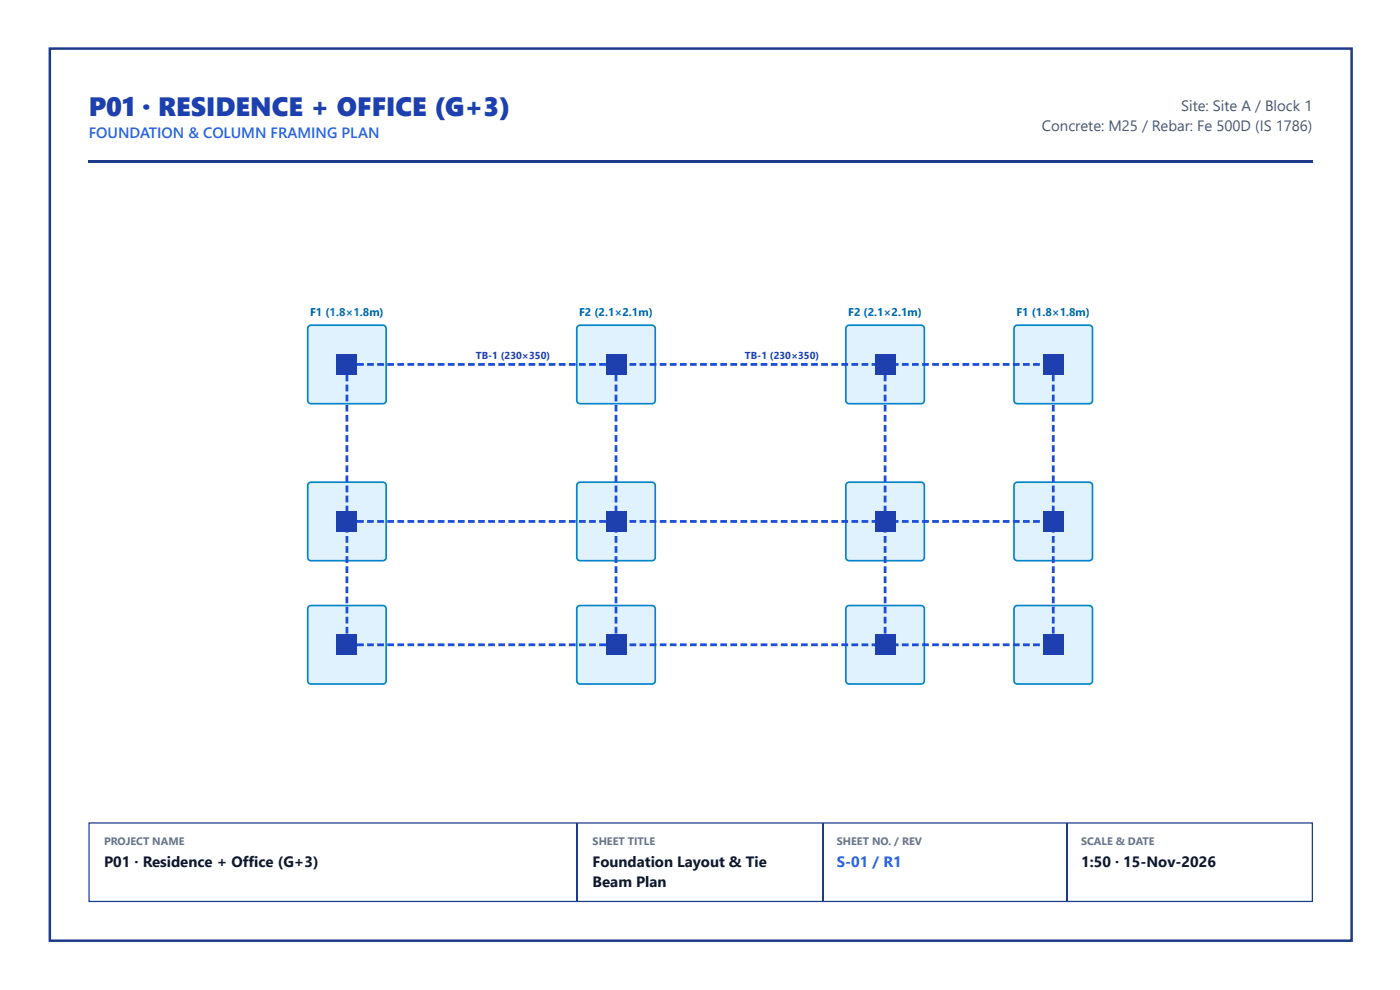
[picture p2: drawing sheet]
<svg xmlns="http://www.w3.org/2000/svg" width="297mm" height="210mm" viewBox="0 0 297 210" stroke-linecap="round" stroke-linejoin="round" font-family="sans-serif">
<path d="M10.6 10.3h276.5v189.5h-276.5z" fill="none" stroke="#1e3a8a" stroke-width=".53"/>
<path d="M18.8 34.1h260.1v.6h-260.1z" fill="#1e3a8a"/>
<path d="M65.6 69.3l.5-.2h15.2a.71 .71 0 0 1 .7 .7v15.2a.71 .71 0 0 1-.7 .7h-15.2a.71 .71 0 0 1-.7-.7v-15.2z" fill="#e0f2fe"/>
<path d="M65.6 69.3l.5-.2h15.2a.71 .71 0 0 1 .7 .7v15.2a.71 .71 0 0 1-.7 .7h-15.2a.71 .71 0 0 1-.7-.7v-15.2z" fill="none" stroke="#0284c7" stroke-width=".36"/>
<path d="M122.7 69.3l.5-.2h15.3a.71 .71 0 0 1 .7 .7v15.2a.71 .71 0 0 1-.7 .7h-15.3a.71 .71 0 0 1-.7-.7v-15.2z" fill="#e0f2fe"/>
<path d="M122.7 69.3l.5-.2h15.3a.71 .71 0 0 1 .7 .7v15.2a.71 .71 0 0 1-.7 .7h-15.3a.71 .71 0 0 1-.7-.7v-15.2z" fill="none" stroke="#0284c7" stroke-width=".36"/>
<path d="M179.9 69.3l.5-.2h15.2a.71 .71 0 0 1 .7 .7v15.2a.71 .71 0 0 1-.7 .7h-15.2a.71 .71 0 0 1-.7-.7v-15.2z" fill="#e0f2fe"/>
<path d="M179.9 69.3l.5-.2h15.2a.71 .71 0 0 1 .7 .7v15.2a.71 .71 0 0 1-.7 .7h-15.2a.71 .71 0 0 1-.7-.7v-15.2z" fill="none" stroke="#0284c7" stroke-width=".36"/>
<path d="M215.6 69.3l.5-.2h15.2a.71 .71 0 0 1 .7 .7v15.2a.71 .71 0 0 1-.7 .7h-15.2a.71 .71 0 0 1-.7-.7v-15.2z" fill="#e0f2fe"/>
<path d="M215.6 69.3l.5-.2h15.2a.71 .71 0 0 1 .7 .7v15.2a.71 .71 0 0 1-.7 .7h-15.2a.71 .71 0 0 1-.7-.7v-15.2z" fill="none" stroke="#0284c7" stroke-width=".36"/>
<path d="M65.6 102.6l.5-.2h15.2a.71 .71 0 0 1 .7 .7v15.2a.71 .71 0 0 1-.7 .8h-15.2a.71 .71 0 0 1-.7-.8v-15.2z" fill="#e0f2fe"/>
<path d="M65.6 102.6l.5-.2h15.2a.71 .71 0 0 1 .7 .7v15.2a.71 .71 0 0 1-.7 .8h-15.2a.71 .71 0 0 1-.7-.8v-15.2z" fill="none" stroke="#0284c7" stroke-width=".36"/>
<path d="M122.7 102.6l.5-.2h15.3a.71 .71 0 0 1 .7 .7v15.2a.71 .71 0 0 1-.7 .8h-15.3a.71 .71 0 0 1-.7-.8v-15.2z" fill="#e0f2fe"/>
<path d="M122.7 102.6l.5-.2h15.3a.71 .71 0 0 1 .7 .7v15.2a.71 .71 0 0 1-.7 .8h-15.3a.71 .71 0 0 1-.7-.8v-15.2z" fill="none" stroke="#0284c7" stroke-width=".36"/>
<path d="M179.9 102.6l.5-.2h15.2a.71 .71 0 0 1 .7 .7v15.2a.71 .71 0 0 1-.7 .8h-15.2a.71 .71 0 0 1-.7-.8v-15.2z" fill="#e0f2fe"/>
<path d="M179.9 102.6l.5-.2h15.2a.71 .71 0 0 1 .7 .7v15.2a.71 .71 0 0 1-.7 .8h-15.2a.71 .71 0 0 1-.7-.8v-15.2z" fill="none" stroke="#0284c7" stroke-width=".36"/>
<path d="M215.6 102.6l.5-.2h15.2a.71 .71 0 0 1 .7 .7v15.2a.71 .71 0 0 1-.7 .8h-15.2a.71 .71 0 0 1-.7-.8v-15.2z" fill="#e0f2fe"/>
<path d="M215.6 102.6l.5-.2h15.2a.71 .71 0 0 1 .7 .7v15.2a.71 .71 0 0 1-.7 .8h-15.2a.71 .71 0 0 1-.7-.8v-15.2z" fill="none" stroke="#0284c7" stroke-width=".36"/>
<path d="M65.6 128.8l.5-.2h15.2a.71 .71 0 0 1 .7 .7v15.2a.71 .71 0 0 1-.7 .8h-15.2a.71 .71 0 0 1-.7-.8v-15.2z" fill="#e0f2fe"/>
<path d="M65.6 128.8l.5-.2h15.2a.71 .71 0 0 1 .7 .7v15.2a.71 .71 0 0 1-.7 .8h-15.2a.71 .71 0 0 1-.7-.8v-15.2z" fill="none" stroke="#0284c7" stroke-width=".36"/>
<path d="M122.7 128.8l.5-.2h15.3a.71 .71 0 0 1 .7 .7v15.2a.71 .71 0 0 1-.7 .8h-15.3a.71 .71 0 0 1-.7-.8v-15.2z" fill="#e0f2fe"/>
<path d="M122.7 128.8l.5-.2h15.3a.71 .71 0 0 1 .7 .7v15.2a.71 .71 0 0 1-.7 .8h-15.3a.71 .71 0 0 1-.7-.8v-15.2z" fill="none" stroke="#0284c7" stroke-width=".36"/>
<path d="M179.9 128.8l.5-.2h15.2a.71 .71 0 0 1 .7 .7v15.2a.71 .71 0 0 1-.7 .8h-15.2a.71 .71 0 0 1-.7-.8v-15.2z" fill="#e0f2fe"/>
<path d="M179.9 128.8l.5-.2h15.2a.71 .71 0 0 1 .7 .7v15.2a.71 .71 0 0 1-.7 .8h-15.2a.71 .71 0 0 1-.7-.8v-15.2z" fill="none" stroke="#0284c7" stroke-width=".36"/>
<path d="M215.6 128.8l.5-.2h15.2a.71 .71 0 0 1 .7 .7v15.2a.71 .71 0 0 1-.7 .8h-15.2a.71 .71 0 0 1-.7-.8v-15.2z" fill="#e0f2fe"/>
<path d="M215.6 128.8l.5-.2h15.2a.71 .71 0 0 1 .7 .7v15.2a.71 .71 0 0 1-.7 .8h-15.2a.71 .71 0 0 1-.7-.8v-15.2z" fill="none" stroke="#0284c7" stroke-width=".36"/>
<g fill="#1d4ed8">
<path d="M73.7 77.1h1.4v.6h-1.4zM75.8 77.1h1.5v.6h-1.5zM78 77.1h1.4v.6h-1.4zM80.1 77.1h1.4v.6h-1.4zM82.3 77.1h1.4v.6h-1.4zM84.4 77.1h1.4v.6h-1.4zM86.5 77.1h1.5v.6h-1.5zM88.7 77.1h1.4v.6h-1.4zM90.8 77.1h1.5v.6h-1.5zM93 77.1h1.4v.6h-1.4zM95.1 77.1h1.4v.6h-1.4zM97.3 77.1h1.4v.6h-1.4zM99.4 77.1h1.4v.6h-1.4zM101.5 77.1h1.5v.6h-1.5zM103.7 77.1h1.4v.6h-1.4zM105.8 77.1h1.5v.6h-1.5zM108 77.1h1.4v.6h-1.4zM110.1 77.1h1.4v.6h-1.4zM112.3 77.1h1.4v.6h-1.4zM114.4 77.1h1.4v.6h-1.4zM116.5 77.1h1.5v.6h-1.5zM118.7 77.1h1.4v.6h-1.4zM120.8 77.1h1.5v.6h-1.5zM123 77.1h1.4v.6h-1.4zM125.1 77.1h1.5v.6h-1.5zM127.3 77.1h1.4v.6h-1.4zM129.4 77.1h1.4v.6h-1.4zM131.6 77.1h1.4v.6h-1.4zM133.7 77.1h1.4v.6h-1.4zM135.8 77.1h1.5v.6h-1.5zM138 77.1h1.4v.6h-1.4zM140.1 77.1h1.5v.6h-1.5zM142.3 77.1h1.4v.6h-1.4zM144.4 77.1h1.4v.6h-1.4zM146.6 77.1h1.4v.6h-1.4zM148.7 77.1h1.4v.6h-1.4zM150.8 77.1h1.5v.6h-1.5zM153 77.1h1.4v.6h-1.4zM155.1 77.1h1.5v.6h-1.5zM157.3 77.1h1.4v.6h-1.4zM159.4 77.1h1.4v.6h-1.4zM161.6 77.1h1.4v.6h-1.4zM163.7 77.1h1.4v.6h-1.4zM165.8 77.1h1.5v.6h-1.5zM168 77.1h1.4v.6h-1.4zM170.1 77.1h1.5v.6h-1.5zM172.3 77.1h1.4v.6h-1.4zM174.4 77.1h1.4v.6h-1.4zM176.6 77.1h1.4v.6h-1.4zM178.7 77.1h1.4v.6h-1.4zM180.8 77.1h1.5v.6h-1.5zM183 77.1h1.4v.6h-1.4zM185.1 77.1h1.5v.6h-1.5zM187.3 77.1h1.4v.6h-1.4zM189.4 77.1h1.4v.6h-1.4zM191.6 77.1h1.4v.6h-1.4zM193.7 77.1h1.4v.6h-1.4zM195.8 77.1h1.5v.6h-1.5zM198 77.1h1.4v.6h-1.4zM200.1 77.1h1.5v.6h-1.5zM202.3 77.1h1.4v.6h-1.4zM204.4 77.1h1.4v.6h-1.4zM206.6 77.1h1.4v.6h-1.4zM208.7 77.1h1.4v.6h-1.4zM210.8 77.1h1.5v.6h-1.5zM213 77.1h1.4v.6h-1.4zM215.1 77.1h1.5v.6h-1.5zM217.3 77.1h1.4v.6h-1.4zM219.4 77.1h1.4v.6h-1.4zM221.6 77.1h1.4v.6h-1.4z"/>
<path d="M73.7 110.4h1.4v.6h-1.4zM75.8 110.4h1.5v.6h-1.5zM78 110.4h1.4v.6h-1.4zM80.1 110.4h1.4v.6h-1.4zM82.3 110.4h1.4v.6h-1.4zM84.4 110.4h1.4v.6h-1.4zM86.5 110.4h1.5v.6h-1.5zM88.7 110.4h1.4v.6h-1.4zM90.8 110.4h1.5v.6h-1.5zM93 110.4h1.4v.6h-1.4zM95.1 110.4h1.4v.6h-1.4zM97.3 110.4h1.4v.6h-1.4zM99.4 110.4h1.4v.6h-1.4zM101.5 110.4h1.5v.6h-1.5zM103.7 110.4h1.4v.6h-1.4zM105.8 110.4h1.5v.6h-1.5zM108 110.4h1.4v.6h-1.4zM110.1 110.4h1.4v.6h-1.4zM112.3 110.4h1.4v.6h-1.4zM114.4 110.4h1.4v.6h-1.4zM116.5 110.4h1.5v.6h-1.5zM118.7 110.4h1.4v.6h-1.4zM120.8 110.4h1.5v.6h-1.5zM123 110.4h1.4v.6h-1.4zM125.1 110.4h1.5v.6h-1.5zM127.3 110.4h1.4v.6h-1.4zM129.4 110.4h1.4v.6h-1.4zM131.6 110.4h1.4v.6h-1.4zM133.7 110.4h1.4v.6h-1.4zM135.8 110.4h1.5v.6h-1.5zM138 110.4h1.4v.6h-1.4zM140.1 110.4h1.5v.6h-1.5zM142.3 110.4h1.4v.6h-1.4zM144.4 110.4h1.4v.6h-1.4zM146.6 110.4h1.4v.6h-1.4zM148.7 110.4h1.4v.6h-1.4zM150.8 110.4h1.5v.6h-1.5zM153 110.4h1.4v.6h-1.4zM155.1 110.4h1.5v.6h-1.5zM157.3 110.4h1.4v.6h-1.4zM159.4 110.4h1.4v.6h-1.4zM161.6 110.4h1.4v.6h-1.4zM163.7 110.4h1.4v.6h-1.4zM165.8 110.4h1.5v.6h-1.5zM168 110.4h1.4v.6h-1.4zM170.1 110.4h1.5v.6h-1.5zM172.3 110.4h1.4v.6h-1.4zM174.4 110.4h1.4v.6h-1.4zM176.6 110.4h1.4v.6h-1.4zM178.7 110.4h1.4v.6h-1.4zM180.8 110.4h1.5v.6h-1.5zM183 110.4h1.4v.6h-1.4zM185.1 110.4h1.5v.6h-1.5zM187.3 110.4h1.4v.6h-1.4zM189.4 110.4h1.4v.6h-1.4zM191.6 110.4h1.4v.6h-1.4zM193.7 110.4h1.4v.6h-1.4zM195.8 110.4h1.5v.6h-1.5zM198 110.4h1.4v.6h-1.4zM200.1 110.4h1.5v.6h-1.5zM202.3 110.4h1.4v.6h-1.4zM204.4 110.4h1.4v.6h-1.4zM206.6 110.4h1.4v.6h-1.4zM208.7 110.4h1.4v.6h-1.4zM210.8 110.4h1.5v.6h-1.5zM213 110.4h1.4v.6h-1.4zM215.1 110.4h1.5v.6h-1.5zM217.3 110.4h1.4v.6h-1.4zM219.4 110.4h1.4v.6h-1.4zM221.6 110.4h1.4v.6h-1.4z"/>
<path d="M73.7 136.6h1.4v.6h-1.4zM75.8 136.6h1.5v.6h-1.5zM78 136.6h1.4v.6h-1.4zM80.1 136.6h1.4v.6h-1.4zM82.3 136.6h1.4v.6h-1.4zM84.4 136.6h1.4v.6h-1.4zM86.5 136.6h1.5v.6h-1.5zM88.7 136.6h1.4v.6h-1.4zM90.8 136.6h1.5v.6h-1.5zM93 136.6h1.4v.6h-1.4zM95.1 136.6h1.4v.6h-1.4zM97.3 136.6h1.4v.6h-1.4zM99.4 136.6h1.4v.6h-1.4zM101.5 136.6h1.5v.6h-1.5zM103.7 136.6h1.4v.6h-1.4zM105.8 136.6h1.5v.6h-1.5zM108 136.6h1.4v.6h-1.4zM110.1 136.6h1.4v.6h-1.4zM112.3 136.6h1.4v.6h-1.4zM114.4 136.6h1.4v.6h-1.4zM116.5 136.6h1.5v.6h-1.5zM118.7 136.6h1.4v.6h-1.4zM120.8 136.6h1.5v.6h-1.5zM123 136.6h1.4v.6h-1.4zM125.1 136.6h1.5v.6h-1.5zM127.3 136.6h1.4v.6h-1.4zM129.4 136.6h1.4v.6h-1.4zM131.6 136.6h1.4v.6h-1.4zM133.7 136.6h1.4v.6h-1.4zM135.8 136.6h1.5v.6h-1.5zM138 136.6h1.4v.6h-1.4zM140.1 136.6h1.5v.6h-1.5zM142.3 136.6h1.4v.6h-1.4zM144.4 136.6h1.4v.6h-1.4zM146.6 136.6h1.4v.6h-1.4zM148.7 136.6h1.4v.6h-1.4zM150.8 136.6h1.5v.6h-1.5zM153 136.6h1.4v.6h-1.4zM155.1 136.6h1.5v.6h-1.5zM157.3 136.6h1.4v.6h-1.4zM159.4 136.6h1.4v.6h-1.4zM161.6 136.6h1.4v.6h-1.4zM163.7 136.6h1.4v.6h-1.4zM165.8 136.6h1.5v.6h-1.5zM168 136.6h1.4v.6h-1.4zM170.1 136.6h1.5v.6h-1.5zM172.3 136.6h1.4v.6h-1.4zM174.4 136.6h1.4v.6h-1.4zM176.6 136.6h1.4v.6h-1.4zM178.7 136.6h1.4v.6h-1.4zM180.8 136.6h1.5v.6h-1.5zM183 136.6h1.4v.6h-1.4zM185.1 136.6h1.5v.6h-1.5zM187.3 136.6h1.4v.6h-1.4zM189.4 136.6h1.4v.6h-1.4zM191.6 136.6h1.4v.6h-1.4zM193.7 136.6h1.4v.6h-1.4zM195.8 136.6h1.5v.6h-1.5zM198 136.6h1.4v.6h-1.4zM200.1 136.6h1.5v.6h-1.5zM202.3 136.6h1.4v.6h-1.4zM204.4 136.6h1.4v.6h-1.4zM206.6 136.6h1.4v.6h-1.4zM208.7 136.6h1.4v.6h-1.4zM210.8 136.6h1.5v.6h-1.5zM213 136.6h1.4v.6h-1.4zM215.1 136.6h1.5v.6h-1.5zM217.3 136.6h1.4v.6h-1.4zM219.4 136.6h1.4v.6h-1.4zM221.6 136.6h1.4v.6h-1.4z"/>
<path d="M73.4 77.4h.6v1.4h-.6zM73.4 79.5h.6v1.5h-.6zM73.4 81.7h.6v1.4h-.6zM73.4 83.8h.6v1.4h-.6zM73.4 86h.6v1.4h-.6zM73.4 88.1h.6v1.4h-.6zM73.4 90.2h.6v1.5h-.6zM73.4 92.4h.6v1.4h-.6zM73.4 94.5h.6v1.5h-.6zM73.4 96.7h.6v1.4h-.6zM73.4 98.8h.6v1.5h-.6zM73.4 101h.6v1.4h-.6zM73.4 103.1h.6v1.4h-.6zM73.4 105.3h.6v1.4h-.6zM73.4 107.4h.6v1.4h-.6zM73.4 109.5h.6v1.5h-.6zM73.4 111.7h.6v1.4h-.6zM73.4 113.8h.6v1.5h-.6zM73.4 116h.6v1.4h-.6zM73.4 118.1h.6v1.4h-.6zM73.4 120.3h.6v1.4h-.6zM73.4 122.4h.6v1.4h-.6zM73.4 124.5h.6v1.5h-.6zM73.4 126.7h.6v1.4h-.6zM73.4 128.8h.6v1.5h-.6zM73.4 131h.6v1.4h-.6zM73.4 133.1h.6v1.4h-.6zM73.4 135.3h.6v1.4h-.6z"/>
<path d="M130.5 77.4h.6v1.4h-.6zM130.5 79.5h.6v1.5h-.6zM130.5 81.7h.6v1.4h-.6zM130.5 83.8h.6v1.4h-.6zM130.5 86h.6v1.4h-.6zM130.5 88.1h.6v1.4h-.6zM130.5 90.2h.6v1.5h-.6zM130.5 92.4h.6v1.4h-.6zM130.5 94.5h.6v1.5h-.6zM130.5 96.7h.6v1.4h-.6zM130.5 98.8h.6v1.5h-.6zM130.5 101h.6v1.4h-.6zM130.5 103.1h.6v1.4h-.6zM130.5 105.3h.6v1.4h-.6zM130.5 107.4h.6v1.4h-.6zM130.5 109.5h.6v1.5h-.6zM130.5 111.7h.6v1.4h-.6zM130.5 113.8h.6v1.5h-.6zM130.5 116h.6v1.4h-.6zM130.5 118.1h.6v1.4h-.6zM130.5 120.3h.6v1.4h-.6zM130.5 122.4h.6v1.4h-.6zM130.5 124.5h.6v1.5h-.6zM130.5 126.7h.6v1.4h-.6zM130.5 128.8h.6v1.5h-.6zM130.5 131h.6v1.4h-.6zM130.5 133.1h.6v1.4h-.6zM130.5 135.3h.6v1.4h-.6z"/>
<path d="M187.7 77.4h.6v1.4h-.6zM187.7 79.5h.6v1.5h-.6zM187.7 81.7h.6v1.4h-.6zM187.7 83.8h.6v1.4h-.6zM187.7 86h.6v1.4h-.6zM187.7 88.1h.6v1.4h-.6zM187.7 90.2h.6v1.5h-.6zM187.7 92.4h.6v1.4h-.6zM187.7 94.5h.6v1.5h-.6zM187.7 96.7h.6v1.4h-.6zM187.7 98.8h.6v1.5h-.6zM187.7 101h.6v1.4h-.6zM187.7 103.1h.6v1.4h-.6zM187.7 105.3h.6v1.4h-.6zM187.7 107.4h.6v1.4h-.6zM187.7 109.5h.6v1.5h-.6zM187.7 111.7h.6v1.4h-.6zM187.7 113.8h.6v1.5h-.6zM187.7 116h.6v1.4h-.6zM187.7 118.1h.6v1.4h-.6zM187.7 120.3h.6v1.4h-.6zM187.7 122.4h.6v1.4h-.6zM187.7 124.5h.6v1.5h-.6zM187.7 126.7h.6v1.4h-.6zM187.7 128.8h.6v1.5h-.6zM187.7 131h.6v1.4h-.6zM187.7 133.1h.6v1.4h-.6zM187.7 135.3h.6v1.4h-.6z"/>
<path d="M223.4 77.4h.6v1.4h-.6zM223.4 79.5h.6v1.5h-.6zM223.4 81.7h.6v1.4h-.6zM223.4 83.8h.6v1.4h-.6zM223.4 86h.6v1.4h-.6zM223.4 88.1h.6v1.4h-.6zM223.4 90.2h.6v1.5h-.6zM223.4 92.4h.6v1.4h-.6zM223.4 94.5h.6v1.5h-.6zM223.4 96.7h.6v1.4h-.6zM223.4 98.8h.6v1.5h-.6zM223.4 101h.6v1.4h-.6zM223.4 103.1h.6v1.4h-.6zM223.4 105.3h.6v1.4h-.6zM223.4 107.4h.6v1.4h-.6zM223.4 109.5h.6v1.5h-.6zM223.4 111.7h.6v1.4h-.6zM223.4 113.8h.6v1.5h-.6zM223.4 116h.6v1.4h-.6zM223.4 118.1h.6v1.4h-.6zM223.4 120.3h.6v1.4h-.6zM223.4 122.4h.6v1.4h-.6zM223.4 124.5h.6v1.5h-.6zM223.4 126.7h.6v1.4h-.6zM223.4 128.8h.6v1.5h-.6zM223.4 131h.6v1.4h-.6zM223.4 133.1h.6v1.4h-.6zM223.4 135.3h.6v1.4h-.6z"/>
</g>
<g fill="#1e40af">
<path d="M71.5 75.2h4.3v4.3h-4.3z"/>
<path d="M128.7 75.2h4.3v4.3h-4.3z"/>
<path d="M185.8 75.2h4.3v4.3h-4.3z"/>
<path d="M221.6 75.2h4.2v4.3h-4.2z"/>
<path d="M71.5 108.6h4.3v4.3h-4.3z"/>
<path d="M128.7 108.6h4.3v4.3h-4.3z"/>
<path d="M185.8 108.6h4.3v4.3h-4.3z"/>
<path d="M221.6 108.6h4.2v4.3h-4.2z"/>
<path d="M71.5 134.8h4.3v4.3h-4.3z"/>
<path d="M128.7 134.8h4.3v4.3h-4.3z"/>
<path d="M185.8 134.8h4.3v4.3h-4.3z"/>
<path d="M221.6 134.8h4.2v4.3h-4.2z"/>
</g>
<path d="M18.9 174.8h259.8v16.6h-259.8zM122.6 174.9v16.4M174.8 174.9v16.4M226.6 174.9v16.4" fill="none" stroke="#1e3a8a" stroke-width=".26"/>
<text font-size="5.6" fill="#1e40af" x="18.8" y="24.6">P01 · RESIDENCE + OFFICE (G+3)</text>
<g font-size="3.2" fill="#475569">
<text x="250.9" y="23.5">Site: Site A / Block 1</text>
<text x="221.3" y="27.8">Concrete: M25 / Rebar: Fe 500D (IS 1786)</text>
</g>
<g font-size="3.2" fill="#2563eb">
<text x="18.8" y="29.4">FOUNDATION &amp; COLUMN FRAMING PLAN</text>
<text x="177.8" y="184.2">S-01 / R1</text>
</g>
<g font-size="3.2" fill="#0f172a">
<text x="22.1" y="184.2">P01 · Residence + Office (G+3)</text>
<text x="125.9" y="184.2">Foundation Layout &amp; Tie</text>
<text x="229.6" y="184.2">1:50 · 15-Nov-2026</text>
<text x="125.9" y="188.4">Beam Plan</text>
</g>
<g font-size="2.4" fill="#0369a1">
<text x="65.9" y="67.2">F1 (1.8×1.8m)</text>
<text x="123" y="67.2">F2 (2.1×2.1m)</text>
<text x="180.2" y="67.2">F2 (2.1×2.1m)</text>
<text x="215.9" y="67.2">F1 (1.8×1.8m)</text>
</g>
<g font-size="2.3" fill="#64748b">
<text x="22.1" y="179.4">PROJECT NAME</text>
<text x="125.9" y="179.4">SHEET TITLE</text>
<text x="177.8" y="179.4">SHEET NO. / REV</text>
<text x="229.6" y="179.4">SCALE &amp; DATE</text>
</g>
<g font-size="2.1" fill="#1e40af">
<text x="101.1" y="76.2">TB-1 (230×350)</text>
<text x="158.2" y="76.2">TB-1 (230×350)</text>
</g>
</svg>
